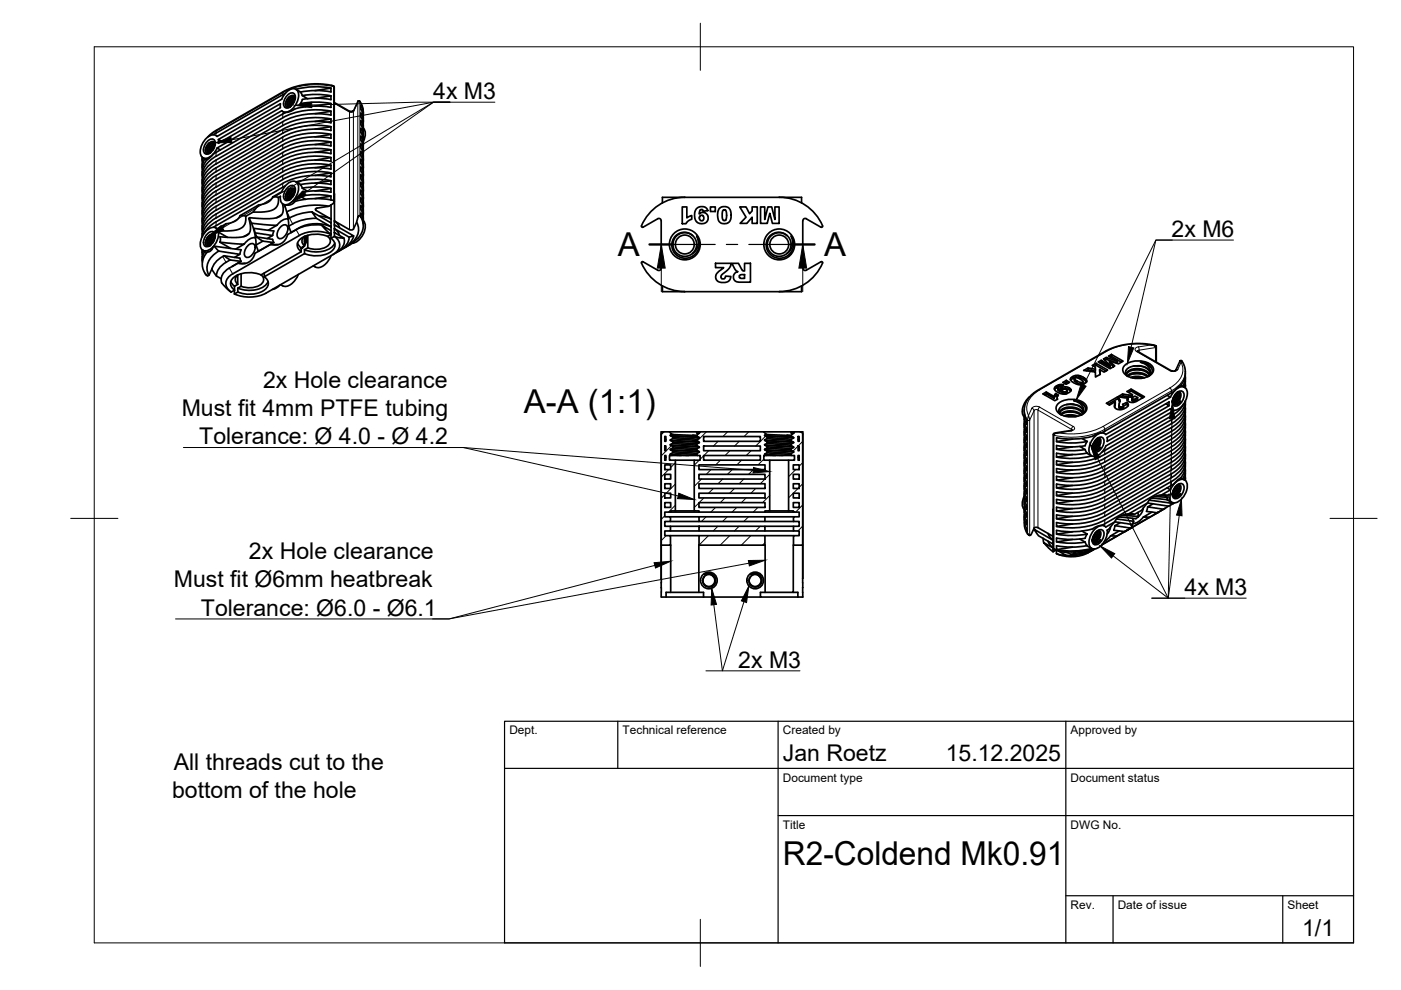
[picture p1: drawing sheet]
<svg xmlns="http://www.w3.org/2000/svg" width="297mm" height="210mm" viewBox="0 0 297 210" stroke-linecap="round" stroke-linejoin="round" font-family="sans-serif">
<!-- layer: Visible -->
<g fill="none" stroke="#000" stroke-width=".36">
<path d="M60.5 19.8l-14.7 8.4M63.7 19.6l.4 .7 1.1 .6M70.2 18.7v.8a17 17 0 0 0-6.5 0M70.2 18.7l-3.4 .5M70.2 18.7a16.9 16.9 0 0 0-7.4 .2l1 .6M42.9 33.4v.5M42.9 34.7v.9M42.9 33.4v.9M43 33.5l.8 .4M43.1 33.5l-.2 1.2M43.4 33.7l-.4 .9-.1 1.4M44 29.9a.92 .92 0 0 1 1.6 0 2.29 2.29 0 0 1-1.9 2.8 1.53 1.53 0 0 1 0-2.4z"/>
<path d="M44 29.1l1.8-1.5 15.4-8.7 2.4-.8 2.1-.3h2.6l2.4 .4 .2 .2v24.3M44.4 30.3l-.7 1-.1 .7M44.4 30.9l-.3 .5M44.8 31l-.4 .6M45.1 31.3l-.3 .5M45.4 31.4l-.3 .4M45.5 30.3l-.3-.1-.5 .2-.7 .9-.1 .9 .3 .3 .3-.1M45.5 30.3l-.6 .1-.6 .6-.3 .8 .2 .6M45.6 30.9l-.6 .5-.3 .9M45.6 30.7l-.7 .7-.3 1-.5-.1M45.6 30.4l-.6 .2-.4 .6-.4 .8 .1 .4M45.6 30.6l-.2-.5-.5-.1-.6 .4-.5 .6-.2 .6v.7l.4 .3 .5-.1"/>
<path d="M45.6 30.5l-.5 .2-.5 .6-.3 .7 .1 .4M45.8 28.7l.3 .2M45.8 39.7a4.8 4.8 0 0 0-2.9 4.4M45.8 38a4.8 4.8 0 0 0-2.9 4.5M45.8 28.2l-.5 .4M45.8 35.6a5 5 0 0 0-2.9 4.9M46.3 29.6v.8M59.4 22l-13.1 7.6 .7 .4M59.4 22.8l-13.1 7.6M59.5 22v.8M59.7 23.5l-13.7 7.9 .7 .4M59.7 21l-13.7 7.9a1.76 1.76 0 0 0-2.6 .8l-.6 .9a2.31 2.31 0 0 0 .2 2.8 2.31 2.31 0 0 0 2.8-1.5l.2-.5"/>
<path d="M59.7 21l.6-1a2.12 2.12 0 0 1 2.5-1.1 2.51 2.51 0 0 1-.1 3.4 2.44 2.44 0 0 1-2.6 1.4l-.4-.2M59.9 36.4l-14.1 8.2a4.8 4.8 0 0 0-2.9 4.5M59.9 38.9l-14.7 8.5-1.3 1.2-.6 .9M59.9 29.1l-14.1 8.1a5 5 0 0 0-2.9 4.9M59.9 31.5l-14.1 8.2M59.9 27.4l-14.1 8.2M60 23.7l.4 .2M60.5 39.4l-15.2 8.8M61 39.8a.92 .92 0 0 1 1.6 0 2.29 2.29 0 0 1-2 2.7 1.53 1.53 0 0 1 0-2.3zM61 20.2a.92 .92 0 0 1 1.6 0 2.29 2.29 0 0 1-2 2.7 1.53 1.53 0 0 1 0-2.3zM61 22.6l.5 .1M61.4 21.1l-.3 .5"/>
<path d="M61.4 20.5l-.7 .8-.1 1M61.7 21.3l-.3 .5M62.1 21.5l-.3 .5M62.3 21.7l-.2 .4M62.5 20.5l-.7 .2-.6 .6-.2 .7 .1 .6M62.5 20.5l-.3-.1-.4 .2-.7 .7-.2 .7 .1 .6M62.5 21.1l-.6 .7-.2 .7M62.6 20.9l-.8 .8-.2 .9h-.5M62.6 20.7l-.6 .3-.5 .6-.2 .6 .1 .5M62.6 20.7l-.6 .2-.5 .5-.3 .6 .1 .7M62.6 20.8l-.2-.4-.6-.2-.6 .4-.4 .6-.2 .5v.7l.3 .4 .5-.1M63.7 39.2l.4 .7 1.1 .7"/>
<path d="M64.1 21.1l-.4 .9 1.1 .6M64.1 20.3a17.1 17.1 0 0 1 6.1 0M64.1 21.1a17.1 17.1 0 0 1 6.1 0M64.1 39.9a17.1 17.1 0 0 1 6.1 0M66.8 37.2l3.4-.5v.8a15.6 15.6 0 0 0-10.2 1.4M66.8 30.7l3.4-.6v.8a15.4 15.4 0 0 0-10.3 1.5l-14.1 8.1a5 5 0 0 0-2.9 4.9M66.8 29l3.4-.5v.8a15.6 15.6 0 0 0-10.3 1.4l-14.1 8.2a5 5 0 0 0-2.9 4.8M66.8 20.8l3.4-.5v.8M70.2 22v.8a13.2 13.2 0 0 0-8.1 .5l-2.2 .9-14.3 8.2-1.6 1.4a4.1 4.1 0 0 0-1.1 3.4M70.2 25.2v.8a15.6 15.6 0 0 0-10.2 1.4M70.2 26.9v.8a15.6 15.6 0 0 0-10.2 1.4M70.2 33.4v.8a15.6 15.6 0 0 0-10.2 1.4l-14.2 8.2"/>
<path d="M70.2 38.3v.8a17 17 0 0 0-6.5 0M70.2 23.6v.8M70.2 31.8v.8M70.2 35v.9M70.2 35l-3.4 .6M70.2 33.4l-3.4 .5M70.2 31.8l-3.4 .5M70.2 26.9l-3.4 .5M70.2 25.2l-3.4 .6M70.2 23.6l-3.4 .5M70.2 38.3l-3.4 .5M70.2 22l-3.4 .5"/>
<path d="M70.2 35a15.6 15.6 0 0 0-10.2 1.4M70.2 33.4a15.6 15.6 0 0 0-10.2 1.4l-14.2 8.1a4.8 4.8 0 0 0-2.9 4.5M70.2 31.8a15.6 15.6 0 0 0-10.2 1.4l-14.2 8.1a4.7 4.7 0 0 0-2.9 4.5M70.2 30.1a15.6 15.6 0 0 0-10.2 1.4M70.2 28.5a15.6 15.6 0 0 0-10.2 1.4l-14.2 8.2M70.2 26.9a15.6 15.6 0 0 0-10.2 1.3l-14.2 8.2a4.8 4.8 0 0 0-2.9 4.5M70.2 25.2a15.6 15.6 0 0 0-10.2 1.4l-14.2 8.2a4.7 4.7 0 0 0-2.9 4.4M70.2 23.6a15.6 15.6 0 0 0-10.2 1.4l-14.2 8.1a4.7 4.7 0 0 0-2.9 4.5M70.2 38.3a16.9 16.9 0 0 0-7.4 .3l1 .6M70.2 36.7a15.4 15.4 0 0 0-10.3 1.4l-14.1 8.1a5.2 5.2 0 0 0-2.9 4M70.2 35.8a15.6 15.6 0 0 0-10.3 1.4l-14.1 8.2a5 5 0 0 0-2.9 4.1M70.2 24.4a15.4 15.4 0 0 0-10.3 1.4l-14.1 8.1a5 5 0 0 0-2.9 4.9"/>
<path d="M70.2 32.6a15.6 15.6 0 0 0-10.2 1.4l-14.2 8.1M70.2 21.9a17 17 0 0 0-6.5 .1M70.9 21.7l3.1 1.8 .5 .1 .5-.1 .9-2 .3-.1 .6 1.2 .2 1.6M76.5 22.3v.8M76.5 24v.8M76.5 25.6v.8M76.5 27.2v.9M76.5 28.9v.8M76.5 30.5v.8M76.5 32.1v.9M76.5 33.8v.8M76.5 35.4v.8"/>
<path d="M76.5 37.1v.8M76.5 38.7v.8M76.5 22.3l.5 1.4v.9M76.5 25.6l.5 1.3v.9M76.5 24l.5 1.3v.9M76.5 38.7l.5 1.3v.9M76.5 37l.5 1.4v.9M76.5 35.4l.5 1.3v.9M76.5 33.8l.5 1.3v.9M76.5 32.1l.5 1.4v.9M76.5 30.5l.5 1.3v.9M76.5 28.9l.5 1.3v.9"/>
<path d="M76.5 27.2l.5 1.3v1M76.5 26.4l.4 1.1 .1 1.6M76.5 24.8l.4 1 .1 1.6M76.5 23.1l.4 1.1 .1 1.6M76.5 39.5l.4 1.1 .1 1.5M76.5 37.9l.4 1.1 .1 1.5M76.5 36.2l.4 1.1 .1 1.6M76.5 34.6l.4 1.1 .1 1.5M76.5 33l.4 1 .1 1.6M76.5 31.3l.4 1.1 .1 1.6M76.5 29.7l.4 1.1 .1 1.5M76.5 28l.4 1.1 .1 1.6"/>
<path d="M77 27.2a2.46 2.46 0 0 1 0 2.8M42.9 46.2v.8M42.9 49.5v.7M42.9 53v.6M42.9 53v1M43 53.1l.8 .5M43.1 53.1l-.2 2.1M43.4 53.3l-.4 .9-.1 1.4M44 49.6a.92 .92 0 0 1 1.6 0 2.29 2.29 0 0 1-1.9 2.7 1.53 1.53 0 0 1 0-2.3zM44.2 52l-.2-.6 .3-.7 .6-.6 .6-.2-.8 .1-.7 .9-.1 .9 .3 .3h.3M44.4 49.9l-.7 1-.1 .8M44.4 50.5l-.3 .5"/>
<path d="M44.8 50.7l-.4 .5M44.9 57.1l1 1.4 1 .6M45.1 50.9l-.3 .5M45.4 51.1l-.3 .4M45.4 52.2l-.8 1-.5 .2a3.4 3.4 0 0 0-.5 4.8l.4 .3 .3-.1 .7-1.5M45.6 50.5l-.7 .7-.2 .7M45.6 50.3l-.7 .8-.3 .9h-.5M45.6 50.1l-.6 .2-.4 .5-.3 .7v.6M45.6 50.2l-.2-.5-.5-.1-.6 .4-.5 .6-.2 .7v.6l.4 .3 .5-.1M45.6 50.1l-.5 .3-.5 .6-.3 .6 .1 .5M45.8 48.3l.3 .2M45.8 43.7a5 5 0 0 0-2.9 5"/>
<path d="M45.8 42.1a5 5 0 0 0-2.9 4.1M46.4 53.2a4.1 4.1 0 0 0-2.4 4.5l.3 .7M46.6 51.3l5.2 .5-1.9 1M47 60l1.9 1.9 .8-.4M47.5 54.2l1.3 .9M47.9 47.4l-1.9 1.1a1.72 1.72 0 0 0-2.5 .7 3.2 3.2 0 0 0-.7 3.7 1.84 1.84 0 0 0 2.6-.8 4 4 0 0 0 .9-2.9M47.9 47.4l-1.2 1.5M48.6 56.8a2.74 2.74 0 0 0-1.6 3.2M48.9 59.7l.8 1M49.3 58.1a2.11 2.11 0 0 0-1.4 1.8 2.11 2.11 0 0 0 1.1 2M50.8 54.8l-3.2-.6a4.4 4.4 0 0 0-2.7 2.9M50.9 54.7l.2 .7"/>
<path d="M50.9 53.9l.2-.9-5.7-.8 .3 .3a2.41 2.41 0 0 0 2.2 1l2.9 .4-1.1 .7M50.9 45.7l1.2 .1M51.1 55.4l-2.1-.3a4.7 4.7 0 0 0-3.1 2.9v.5M51.1 55.4l-1.9 1.1M51.1 58v2.7l-.7 .4v.8M51.8 55.9l-1.4-.1-1.8 1M51.8 55.8h.2M52.6 52.1a.84 .84 0 0 1 1.4 0 2.1 2.1 0 0 1-1.7 2.5 1.4 1.4 0 0 1 0-2.2zM52.8 46.3l.1 .1M52.8 49.5l-1.1 .7M52.9 46.4v.1a1.13 1.13 0 0 0 1.5 .9l4.3 .4-1.8 1M53 46.2l-.1 .2"/>
<path d="M53.3 47.3l.6 1.8 .2 1.3M54.1 49.4l-.3-1 4.3 .6-.3 .9M54.1 49.4l3.7 .5-1.1 .7M54.1 49.4l.4 .8M54.1 50.4a2.71 2.71 0 0 0-2.3 1.3M54.2 50.4l.1 1.5M54.4 50.2l3.4 .6M54.4 50.2l-.3 .2M54.4 50.2l1.3 .9M54.9 43.5l-1.2 1.5M55.3 58.3a1.26 1.26 0 0 1 .6 1.2 1.26 1.26 0 0 1-.9 1l-1 .4-1.2 .1-1.7-.3M55.7 51.1l2.3 .3"/>
<path d="M55.7 51.1l-1.4 .9M56.1 58.7a1.66 1.66 0 0 1 .8 1.6 1.66 1.66 0 0 1-1.2 1.4 6.4 6.4 0 0 1-5.3 .2M56.8 59.7a4.1 4.1 0 0 1-4.2 1.9l-2.2-.5M57.8 50.7l.3 .7M57.8 41.8l-.3 .5-.6 .6-.9 .3-1.2 .2-3.9 2.3-.3 .6-.7 .6-2 .5M57.8 41.7l1.2 .2M58 51.4l-3.2 1.9-.5-1.3M58.7 51.9l-1.3-.1-3.4 1.9a2.72 2.72 0 0 1-3.6 2.1M58.7 51.8l.3 .1M59.4 41.6l-.4 .3v.9l-.2 .8-.7 .8-1.7 .5-2.7 .1-1.6 .9-.1 1.5-.4 .6-.5 .4-1.3 .4-3.1 .2-.4 .2 1.9 1.1M59.5 48.1a.84 .84 0 0 1 1.5 0 2.1 2.1 0 0 1-1.8 2.5 1.4 1.4 0 0 1 0-2.2zM59.7 45.6l-1.1 .6"/>
<path d="M59.7 40.7l-1.9 1.1M59.7 40.6a3.3 3.3 0 0 1 2.6-2.2 1.53 1.53 0 0 1 .9 2.3 3.5 3.5 0 0 1-2.8 2.7 1.32 1.32 0 0 1-.9-1.8M59.9 43.3l.1 .8v1l-.4 .6-.5 .3-1.9 .4-4.2-.2-.3 .1 .4 1.5v.9l-.3 .8-.6 .5-1.7 .3-3.4-.1a.25 .25 0 0 0-.4 0 .25 .25 0 0 0 0 .4l-.1 .7 2.3 1.4M60 43.3l.4 .3M60.3 43.5l.2 .4M60.4 43.6l.4 1.4M60.8 45l.6 1.2M60.9 45.1l.1 1.3M61 49.7a2.75 2.75 0 0 1-3.6 2.1M61 42.2l.5 .1M61.1 46.4a2.71 2.71 0 0 0-2.4 1.4M61.1 46.4l.1 1.6"/>
<path d="M61.4 46.2l-.3 .2M61.4 40.7l-.3 .6M61.4 40.1l-.7 .9-.1 .9M61.7 40.9l-.3 .6M62.1 47.5l-.9 .5 .5 1.3a8.3 8.3 0 0 1 8.5-1.2M62.1 41.1l-.3 .6M62.3 41.3l-.2 .4M62.5 40.2l-.7 .1-.6 .6-.2 .7 .1 .7M62.5 40.1h-.5l-.8 .7-.3 .9 .1 .5M62.5 40.7l-.6 .6-.2 .9M62.6 40.6l-.8 .8-.2 .8h-.5M62.6 40.4l-.5 .1-.5 .6-.3 .7 .1 .5"/>
<path d="M62.6 40.3l-.6 .2-.6 .7-.2 .6 .1 .5M62.6 40.4l-.2-.4-.5-.1-.6 .2-.5 .7-.2 .6v.7l.3 .3 .5-.1M62.8 48.7l-1.8 1M63.1 51.5l.8 1M63.3 58.2a3.5 3.5 0 0 1-3.1 2.5l-.3-.1M63.5 49.9l-14.2 8.2M63.9 53.4l-8.6 4.9a5.7 5.7 0 0 0-6.2 1 1.54 1.54 0 0 0 .6 2.2M63.9 52.5v.9M64.1 40.7l-.4 .9 1.1 .7M64.2 52.4v.1M64.3 52.3v.1M64.4 52.2l-.5 .6v-.3"/>
<path d="M64.5 50.1a1.19 1.19 0 0 0 .1 2M64.6 50.4l.2 .1M64.6 50.5h.2M64.6 50.3l.2 .2M64.6 53v.8l-8.6 4.9v-.8M64.6 52.1l-.7 .4M64.8 50.5l.2 .4-.4 .2M64.8 50a1.86 1.86 0 0 1-.2 2M64.9 51.4l-.3 .4 .1-.1M64.9 50.6l-.3 .1M64.9 51.3l-.3 .3M64.9 50.7l-.3 .1"/>
<path d="M65 50.9l-.4 .3M65 50.8l-.1-.4-.3-.3v2M65.3 52.5l-.7 .5M65.3 49.9v2.6M66.1 44.9l-2.9 .5-1.8 .8M66.1 44.9l4.1 2.4v.8l-3.1-1.8zM66.4 56.4l.5 .2M66.8 40.5l3.4-.5v.8a17.1 17.1 0 0 0-6.1-.1M66.8 42.1l3.4-.5v.8M67 44.6l3.2 1.9M67.1 46.3l-2.4 .2-1.4 .4-1.2 .6M67.7 45.8l1.1 .2 1.4 .4"/>
<path d="M68.2 47.7l2 1.2v.8zM68.2 47.7a9.2 9.2 0 0 0-5.4 1M69.5 50.1a1.26 1.26 0 0 1 .5 1.2 1.26 1.26 0 0 1-.8 1.1l-1.1 .3-1.1 .2-1.7-.4M69.7 43.7a14.2 14.2 0 0 0-8.9 1.2M70.2 42.4l.6 .2-.1 .5-1 .6-2.7 .5-.1 .3 .1 .1M70.2 41.6a17 17 0 0 0-6.5 0M70.2 42.4a12.9 12.9 0 0 0-7.8 .5l-.8 .5-1.2 .2M70.2 49.7l-.7 .4a5.7 5.7 0 0 0-6.2 1 1.54 1.54 0 0 0 .6 2.3M70.2 46.5v.8M70.2 48.1v.8M70.2 43.4v3.1M70.2 49.7v.8"/>
<path d="M70.2 49.7a7.9 7.9 0 0 0-6.7 .2M70.2 50.5a1.66 1.66 0 0 1 .8 1.7 1.66 1.66 0 0 1-1.1 1.4 6.4 6.4 0 0 1-5.3 .2M70.2 54.2a3.5 3.5 0 0 1-3 2.5l-.3-.1M70.5 54l-14.1 8.1M70.9 41.1v5.8l3.2 1.8M70.9 50.1a2.11 2.11 0 0 1 1.1 2.1 2.11 2.11 0 0 1-1.4 1.8M70.9 47.7l4.1 2.3-1 .3-3.1-1.8zM70.9 49.3l2 1.2-1-.1-.9-.3zM70.9 49.3v-.8l.6 .5 .5 .9M70.9 47.7v-.9l.6 .6 .5 .9M70.9 50.1l-.7 .4M70.9 41.1v.1"/>
<path d="M71 51.5a4.1 4.1 0 0 1-4.3 1.9l-2.1-.5M71.3 53.6l-.7 .4M72 53.2l-.6 .3M72.7 52.7l-.7 .5M72.9 50.4a2.61 2.61 0 0 1-1.6 3.2M74 50.3a3.5 3.5 0 0 1-2 2.9M74.1 48.7l.5 .1 .3-.2 .7-1.5 .3-1.1 .3-.3a3.3 3.3 0 0 1-.3 4.8l-1.2 1.1M74.7 51.6l-1.8 1.1M75 50a4.3 4.3 0 0 1-2.3 2.7M75.6 47.1a3.5 3.5 0 0 1-1.4 4.7l-.8 .5M76.5 40.3v.8M76.5 42v.8"/>
<path d="M76.5 43.6v.8M76.5 45.2v.9M76.5 42l.5 1.3v.9M76.5 45.2l.5 1.3v.9M76.5 43.6l.5 1.3v.9M76.5 40.3l.5 1.3v.9M76.5 44.4l.4 1.1 .1 1.5M76.5 42.8l.4 1 .1 1.6M76.5 41.1l.4 1.1 .1 .8M77 46.8a3.2 3.2 0 0 1-1.1 4.2l-1.2 .6M77 43v.8M144.7 43.9h.9v2.3l1.1-.5v.8l-.8 .4-.4 .5h-.8z"/>
<path d="M145.2 41.8h-4.8v1.2M145.2 41.8h20M145.2 41.8a9.8 9.8 0 0 0-9.2 6.2l.3 .2 3.3-1.9 .3 .1 .3 .2v10.4l-.3 .3h-.3l-3.3-1.8-.3 .1a9.9 9.9 0 0 0 9.2 6.2M146.8 49.9l-.7-.4-.7-.2-1.4 .3-.6 .4-.5 .7-.2 1.4 .5 1.3 1.1 .8 1.4 .1 1.1-.5M146.8 49.9a2.51 2.51 0 0 1 0 3.8M146.8 49.9l-.8-.5-1.1-.2-1 .3-.7 .6-.5 .7-.3 1.2 .3 1.1 .5 .8 .8 .6 .7 .2h1l.8-.2 .7-.4 .6-.7 .4-1 .1-.8M147.7 50.1l.3 .9v1.1l-.4 .9-.8 .8M147.7 50l.6 1.5M147.7 44.2l.5-.3 .9-.1 .5 .2 .3 .3 .2 .4-1 .1-.2-.4h-.3l-.3 .7v.3l.5-.3 .3-.1 .4 .1 .5 .4 .1 1-.5 .7-1.2 .2-.8-.5-.3-.7v-.7l.1-.8zM148.4 45.8l.4-.2 .4 .3v.5l-.3 .4h-.3l-.2-.2-.1-.4zM150.6 43.9h1.1v.9h-1.1zM151.7 55.8h3.3l-.4 1.1-1.4 1.2-.4 .5 .1 .3 .3 .2 .4-.1 .2-.5 1.2 .1-.5 1-.8 .3h-.8l-.6-.2-.4-.3-.2-.7 .2-.7 1.5-1.3h-1.7z"/>
<path d="M152.5 44.3l.5-.4 .8-.1 .6 .2 .3 .4 .3 .8v.9l-.5 1-.4 .3h-.7l-.6-.1-.4-.4-.2-.7-.1-.8zM153.3 44.6l.5-.1 .2 .6v1.3l-.3 .4-.4-.2-.2-.4v-1zM155.2 55.8h1.4l.7 1.4 .4 .3h.2v-1.7h1.2v4h-2.4l-.9-.2-.3-.5v-.6l.4-.6 .6-.3-.6-.4zM156.8 58.4l.3-.2h.8v.8l-1.1-.1zM156.8 43.9h1.4l.7 1.4 .6-.6v-.8h1v3.5h-1v-1.3l-1.2 1.3h-1.4l1.3-1.3zM161.2 43.9h.9v2.6l.7-2.6h.8l.7 2.6v-2.6h.9v3.5h-1.4l-.6-2.2-.5 2.2h-1.5zM165.2 41.8h4.7v1.2M165.2 41.8a9.8 9.8 0 0 1 9.2 6.2l-.3 .2-3.2-1.8M166.8 49.9l-.7-.4-.8-.3-.9 .1-1.1 .6-.6 .9-.2 .9 .1 1 .4 1 .6 .5 .9 .4 1 .2 1-.3 .6-.4 .6-.6 .5-1 .1-.9M166.8 49.9l-1.2-.5-1.3 .1-1.1 .8-.5 1.3 .2 1.3 .4 .6 .7 .6 .7 .2h.8l.7-.1 .6-.4M166.8 49.9a2.51 2.51 0 0 1 0 3.8M167.7 50.1l.4 1.1-.1 .8-.4 1-.8 .8"/>
<path d="M167.7 50l.6 1.5M170.9 57.3l3.2-1.8 .3 .1a9.9 9.9 0 0 1-9.2 6.2M171 46.4h-.5l-.3 .4v10.1l.3 .4h.5M49.6 61.6h.1M49.7 61.5v.8M49.7 60.7v.8M50.4 61.9l-.7 .4M50.4 60.3a1.2 1.2 0 0 1 0-2v2l-.7 .4M56.4 62.1a7.9 7.9 0 0 1-6.7 .2M59.3 60.5l-.9 .7-.6 .1M59.5 60.4l.4 .2M140.4 60.6v1.2h29.5v-1.2"/>
<path d="M227.4 79.9l-.4 .3-.1 .3 .4 .4 .8 .5 1.1 .2 1.1-.5 .1-.5-.7-.6v.4l.7 .6M228 79.6l-.6 .3v.4l.6-.3M228.6 79.6l.5 .1v.5l-.5-.2zM228.6 79.6h-.6v.4h.6M229.1 79.7l.6 .3M230.7 78l-.9 .5 2.4 .4 .1 1 1-.5-.1-1v1M230.7 78.4l-.4 .2M232.4 77v.4l-.4 .3M232.4 77l-.8 .5 .6 .3v.9l-1.5-.3v-.4l1.5 .3M232.4 77l2.4 1.5-.7 .4-.9-.5M232.4 77.4l2.1 1.3M233.5 76.4l-.6 .3 2.5 1.5 .9-.6-1.1-1.1v.4l.9 .9"/>
<path d="M233.5 76.8l-.3 .2M234.5 75.8l-.5 .3 1.4 1.4v.4l-1.9-1.1v-.4l1.9 1.1M234.5 76.2l-.2 .2M235.6 75.2v.4l-.2 .1M235.6 75.2l-.6 .3 1.9 1.1v.4l-2.4-.8v-.4l2.4 .8M235.6 75.2l2.5 1.4-1 .5-1.9-.6M235.6 75.6l2.2 1.2M238.5 77.4a4.6 4.6 0 0 1 5.9 .4 1.6 1.6 0 0 1-1.4 2.2 4.5 4.5 0 0 1-4.8-1 1.22 1.22 0 0 1 .3-1.6zM238.8 79.5l.3-.5 .5-.4 1.7-.2 1.3 .2 .7 .5 .4 .4M239 79.7l.9-.6 1.3-.1 1.4 .2 .9 .6M239.1 79.8l1-.5 1.3-.1 1 .2 .9 .5M240.3 77.6h1.5"/>
<path d="M240.4 78.4h1.4M240.4 79.3h1.4M241.1 77.6l-1.3 .1-.9 .6-.3 .8 .6 .7M241.1 77.6l1 .1 .9 .4 .6 .4 .2 .6M241.1 77.6a2.62 2.62 0 0 1 2.7 1.2v.3M241.1 74.4l7.4 4.3 .8-.2 .9-1.9 .3-.2 .6 1.2 .2 1.6M241.8 76.8l1.5 .4 .8 .7 .2 .5-.1 .5-.7 .9M243.7 79.4l-.5-.6-.7-.4-1.8-.2-1.3 .4-.4 .3-.2 .5M243.8 79.1l-.3 .7M244.2 78l-.9-.7-1.5-.5 .9 .3 .9 .7 .3 .7-.1 .6M245.2 76.8v-3.3l-.5-.3-2.1-.3h-2.6l-2.1 .3-1.8 .5-1.7 .8-14.5 8.3-1.7 1.4-.6 .9-.3 1a4.6 4.6 0 0 0 .4 3.1v.8l-.4-.9-.1-1.3M251.3 79.6v.9l-.5 1.4"/>
<path d="M251.3 79.2a3.1 3.1 0 0 1-1.2 2.7l-1.7 1.4-14.2 8.1-.6 .4-1.1 .2-.9 .5M140.7 91.6l-.4 .2-.1 .3v30.5M140.9 98.6h1.3v1h-1.3zM140.9 92.6h.3v1h-.3zM140.9 96.6h.3v1h-.3zM140.9 94.6h.3v1h-.3zM141 96.6l.2 .3M141.2 93.2l-.2 .3M141.9 91.6h6.6M142.1 93.3l6.1 .4M142.1 92.3l6.1 .4M142.1 94.3l6.1 .4"/>
<path d="M142.1 95.3l6.1 .5M142.1 96.3l5.8 .3M142.2 93.4l6.1 .4M142.2 92.4l6.1 .5M142.2 94.4l6.1 .5M142.2 95.4l6.1 .5M142.2 96.4l3.8 .2M142.5 92.1l4.3 .2M142.5 96.6h1.9M142.7 93l5 .4M142.7 92.7l5 .5M142.7 94l5 .5"/>
<path d="M142.7 93.7l5 .5M142.7 94.9l5 .6M142.7 94.7l5 .5M142.7 95.7l5 .5M142.7 96l5 .4M143.2 97.6h4M147.7 92.3l.8-.7h13.4l.6 .5-.4 .3 .6 .3v.3l-.6 .4 .6 .3v.3l-.6 .4 .6 .3v.2l-.6 .4 .6 .4v.3l-.6 .3 .4 .3h-.6v1h1.3v10.7h-1v.3h-14v-.3h-1v-10.7h1.2v-1l-.7-.2v-.2l.6-.3-.6-.4v-.3l.6-.3-.6-.4v-.3l.6-.4-.6-.4v-.2l.6-.3zM147.7 92.3h-.9l.9 .1M147.7 91.8h.6M148.2 98.6h14v1h-14zM148.3 91.8h.1M148.3 91.9l-.6-.1 .3 .2"/>
<path d="M149.2 92.6h12v1h-12zM149.2 96.6h12v1h-12zM149.2 94.6h12v1h-12zM161.9 91.6h6.6M162.1 92.3l6.1 .4M162.1 93.3l6.1 .4M162.1 94.3l6.1 .4M162.1 96.3l3.9 .3M162.1 95.3l6.1 .5M162.2 92.4l6.1 .5M162.2 93.4l6.1 .4M162.2 94.4l6.1 .5"/>
<path d="M162.2 96.4l2.2 .2M162.2 95.4l6.1 .5M162.5 92.1l4.3 .2M162.5 96.6h5.4M162.7 92.7l5 .5M162.7 93.7l5 .5M162.7 94.7l5 .5M162.7 95.7l5 .5M162.7 93l5 .4M162.7 94l5 .5M162.7 94.9l5 .6M162.7 96l5 .4"/>
<path d="M163.2 97.6h4M167.7 91.8h.6M167.7 92.3h-.9l.9 .1M168.2 98.6h1.2v1h-1.2zM168.3 91.8h.1M168.3 91.9l-.6-.1 .3 .2M169.2 93.2l.3 .3M169.2 94.6h.2v1h-.2zM169.2 96.6h.2v1h-.2zM169.2 92.6h.2v1h-.2zM169.4 96.6l-.2 .3M169.7 91.6l.4 .2 .1 .3v23.5h-2"/>
<path d="M217.1 89.8l.1 1.2 .5 1.4v.9M217.1 93.1l.2 1.5 .4 1.1M217.1 94.7l.1 1.2 .5 1.4v.9l-.5-1.4v-.9M217.1 96.3l.2 1.6 .4 1.1M217.1 98l.1 1.2 .5 1.4v.8l-.5-1.3v-.9M217.1 99.6l.1 1.2 .5 1.4v.9M217.1 88.2l.1 1.2 .5 1.4v.8M217.1 91.5v.8M217.2 92.2l.2 1.2 .3 .7v.8l-.5-1.3v-.9M217.2 94.3l.1 1.3 .4 .9v-.8M217.2 97.6l.1 1.3 .4 .9v-.8M217.2 89.4l.1 1.3 .4 .9"/>
<path d="M217.2 91l.1 1.4 .4 .9M218.3 84.1a3.7 3.7 0 0 0-1.3 4l.2 .3M221.8 83.1l-.7 .4 2.5 1.5 .6-.4-.1-.4 .3-.5-.6-.3v.4l.4 .2M221.8 83.5l-.3 .2M223.5 84.1l-1.7-1v.4l1.7 1M223.6 83.7l-.1 .8 .1-.3M223.8 83.4l-.2 .3v.5l.2-.4M224 81.8l-.4 .4v.4l.4 .4 .9 .5h1.2l.8-.4 .1-.6v.4M224 82.2l-.4 .4M224 99.4v.8l3.4-.6M224 98.5a15.5 15.5 0 0 0 10.2-1.4l14.2-8.1a5.2 5.2 0 0 0 2.9-4 4.8 4.8 0 0 1-2.9 4.8l-14.2 8.2a15.7 15.7 0 0 1-10.2 1.4M224 95.3a17.1 17.1 0 0 0 6.1 0"/>
<path d="M224.1 84.3v.4M224.3 82.2v.5M224.4 85.5a4.6 4.6 0 0 1 5.9 .4 1.6 1.6 0 0 1-1.4 2.2 4.5 4.5 0 0 1-4.8-1 1.22 1.22 0 0 1 .3-1.6zM224.5 81.6l.5-.1v.5h-.5zM224.5 81.6l-.5 .2v.4l.5-.2M224.6 87.6l.2-.5 .4-.4 1.3-.4 1.8 .2 .8 .5 .5 .6M224.7 87.6l.3-.5 .5-.3 1.7-.3 1.4 .4 .9 .8M224.7 82.7l-.4-.4v.4l.4 .4M224.8 82.4l-.1 .7 .1-.3M224.9 87.8l.9-.5 1.3-.2 1.1 .2 1.1 .7M225 87.9l1-.5 1.3-.1 1 .3 .9 .4M225 81.5l.5 .1-.6 .5h-.5l-.1 .2"/>
<path d="M225 82h.1M225.1 82.2l-.3 .2v.4l.3-.2M225.1 82.8l.3 .2M225.4 81.1l.7-.4 .7 .4-.8 .4zM225.6 88.2l1.7-.3 1.2 .4M225.8 83.1l-.4-.1v.4l.4 .1M225.8 82l-.7 .2v.4l.7-.2M225.9 88.3l1.4-.1 .8 .1M226.1 80.7v.4l-.4 .2M226.1 81.1l.3 .2M226.1 83l-.3 .1v.4l.3-.1M226.2 86.6h1.5"/>
<path d="M226.2 87.4h1.5M226.2 88.2h1.5M226.3 82.8l-.2 .6 .2-.1-.1-.5-.3-.3h-.6l-.1 .1-.1 .6 .3 .2M226.7 82.2l-.9-.2v.4l.9 .2M227 85.7l-1.4 .2-.9 .6-.2 .7 .5 .8M227 85.7l1.1 .2 .8 .3 .6 .6 .2 .5M227 85.7a2.62 2.62 0 0 1 2.7 1.2v.4M227 82.5l-.3-.3v.4l.3 .3M227.3 91.2l-3.6 .6-.4 .3v24.3M227.4 96.4l-3.4 .5M227.4 80.3l-.4 .3M227.7 85.8h-1.6"/>
<path d="M227.7 84.9l1.6 .5 .7 .8 .1 .4v.6l-.8 .7M227.8 80.3l.4-.2 1 .4 .4 .4-.1 .6 .1-.6M227.9 80.5l-.1-.2 .1 .6M228.9 94.7l1.2 .6 .4 .7a16.8 16.8 0 0 1-6.5 .1v.8M229.1 81.1l-1.2-.6v.4l1.2 .6M229.1 80.2l.6 .2M229.4 93l1.1 .6M229.5 81.1h-.4v.4h.4M229.7 87.3l-.4 .6M230 86.2l-.9-.8-1.4-.4 .9 .3 .7 .6 .4 .6v.8M230.4 96.1l1 .6a16.8 16.8 0 0 1-7.4 .2M230.5 93.6l-.4 .8a13.6 13.6 0 0 1-6.1 .1v.8l3.4-.5"/>
<path d="M230.5 93.6a17 17 0 0 1-6.5 0M231.6 94.9l.1 .4 .3 .2 .8-.1M231.6 94.7l.8-.7 .3-1.1 .5 .1 .2 .7-.3 .8-.7 .6-.6 .1M231.6 95l.7-.2 .5-.7 .2-.7v-.5l.2 .5-.3 .8-.5 .6-.7 .2M231.7 92.5a16.8 16.8 0 0 1-7.7 .3v.8l3.4-.5M231.8 95.2l.7 .1 .8-.4-.5 .4-.6 .3M232.2 93.4l-.3 .6M232.3 93.3l-.6 .9M232.4 93.1l-.2 .7-.5 .6M232.4 93.1a.92 .92 0 0 1 1.6 0 2.29 2.29 0 0 1-1.9 2.8 1.53 1.53 0 0 1 0-2.4zM232.6 93.7l-.4 .5M232.7 92.9l-.1 .9-.8 .9a.23 .23 0 0 0-.2 .2 .23 .23 0 0 0 .2 .3"/>
<path d="M232.9 93.8l-.3 .6M233.1 94.4l-.6 .7h-.7M233.3 94.9l-.5 .5M233.3 94l-.3 .6M233.8 91.7l.4 .2M234.2 96.3a15.6 15.6 0 0 1-10.2 1.4v.8l3.4-.5M236.3 85.7v.5l.1 .3 .8 .4 1.2-.3 .7-.5 .1-.4v.3M236.3 86.1v.2M236.4 85.4l-.1 .7 .1-.3M236.9 84.2l-2.3 1.3 .6 .4 1.3-.7-.1 .6 .1-.6M236.9 84.6l-2 1.1M237.3 85.9v.5"/>
<path d="M237.4 84.7l-.5-.5v.4l.5 .5M237.4 85.2v-.5l-.1 1.3M237.4 86.2l-.1-.2v.5l.1 .1M237.7 86.3l-.3-.1v.4l.3 .1M238 83.5l-1 .6 1.5 .3 .7-.1v.4l-.2 .2M238 83.9l-.4 .3M238.1 86.2l-.4 .1v.4l.4-.1M238.9 85.3l-.9 .4 .2 .3v.5l-.1 .1 .1-.6M238.9 85.7l-.7 .4M239.2 84.3l-.2 .6M239.2 85.7l-.3-.4v.4l.3 .4M239.7 80l1.7-.2 1.3 .3"/>
<path d="M239.7 83.8l-1.7-.3v.4l1.7 .3M239.8 82.5l-.8 .5 1.1 .7-.1 .4 .1-.4M239.8 82.9l-.5 .3M240 84.4v.5M240 83.7l-.3 .1v.4l.3-.1M240.1 80.1l1.3-.1 .9 .2M240.1 84.6l-.1-.1 .1 .5M240.4 80.1h1.4M240.4 84.7l.8-.4v.4l-.6 .3-.2 .1zM240.4 84.7l-.3-.1v.4l.3 .1M241.2 84.3l-.6-.3-.6 .5M242.3 84.3l-2.5-1.4v-.4l2.9 1.6-2.4 1.2-1.1-.2-.2-.3v-.3"/>
<path d="M247.5 83.8l.7 .4-13.8 7.9a1.74 1.74 0 0 0-2.5 .8l-.6 .9a2.31 2.31 0 0 0 .1 2.8 2.31 2.31 0 0 0 2.8-1.5l.3-.5 13.7-7.9a1.79 1.79 0 0 0 2.5-.8l.7-.9a2.31 2.31 0 0 0-.2-2.9 2.31 2.31 0 0 0-2.8 1.6l-.2 .5M247.9 85.2v.8M247.9 85.2l-13.2 7.6v.8l13.2-7.6-.7-.4M248.1 86.7l.3 .2M248.4 93.1l-14.2 8.1a15.6 15.6 0 0 1-10.2 1.4v.9l3.4-.6M248.4 97.2l-14.2 8.1a15.6 15.6 0 0 1-10.2 1.4M248.4 95.5l-14.2 8.2a15.6 15.6 0 0 1-10.2 1.4M248.6 85.1l.2 .3M248.9 87l-15.2 8.8M249.2 83.7l-.3 .5M249.3 83.5l-.6 .9M249.4 83.4l-.2 .6-.6 .6"/>
<path d="M249.4 83.4a.92 .92 0 0 1 1.6 0 2.29 2.29 0 0 1-1.9 2.7 1.53 1.53 0 0 1 0-2.3zM249.6 83.9l-.4 .5M249.7 83.1v.5l-.3 .8-.4 .4-.4 .2M249.9 83.1l.2 .3-.2 1-.6 .6-.6 .3 .7-.4 .4-.5 .2-.8zM249.9 84.1l-.3 .5M250.1 84.6l.3-.6v-.5l-.3-.3-.3-.1-.2 .1v.4l-.4 .8-.6 .6M250.1 84.6l-.7 .7-.6 .1M250.1 84.6l-.7 .7h-.6M250.3 85.1l-.8 .5-.7-.2M250.3 85.1l-.6 .5-.5 .2M250.3 84.2l-.4 .7M250.3 85.1l-.6 .5-.5 .2-.5-.2-.2-.5"/>
<path d="M250.4 81.7l.8 .4M250.9 85.7l-.6 .9-1.3 1.2-14.8 8.5M251.3 97.6a4.7 4.7 0 0 1-2.9 4.5l-14.2 8.1a15.6 15.6 0 0 1-10.2 1.4M251.3 96a4.7 4.7 0 0 1-2.9 4.4l-14.2 8.2a15.6 15.6 0 0 1-10.2 1.4M251.3 94.3a4.7 4.7 0 0 1-2.9 4.5l-14.2 8.2a15.6 15.6 0 0 1-10.2 1.3M251.3 86.1a4.8 4.8 0 0 1-2.9 4.5l-14.2 8.2a15.6 15.6 0 0 1-10.2 1.4M251.3 87.8a4.8 4.8 0 0 1-2.9 4.5l-14.2 8.1M251.3 89.4a4.8 4.8 0 0 1-2.9 4.5l-14.2 8.2M251.3 91.1a4.8 4.8 0 0 1-2.9 4.4M251.3 92.7a4.8 4.8 0 0 1-2.9 4.5M251.3 81.2v1M251.3 99.2v1l-.5 1.3"/>
<path d="M251.3 89.8a4.8 4.8 0 0 1-2.9 4.9l-14.2 8.2a15.6 15.6 0 0 1-10.2 1.4v.8l3.4-.5M251.3 93.1a4.8 4.8 0 0 1-2.9 4.9l-14.2 8.1a15.6 15.6 0 0 1-10.2 1.4v.9l3.4-.6M251.3 94.8a4.8 4.8 0 0 1-2.9 4.8l-14.2 8.2a15.6 15.6 0 0 1-10.2 1.4v.8l3.4-.5M251.3 91.5a4.8 4.8 0 0 1-2.9 4.9l-14.2 8.1M251.3 88.2a4.8 4.8 0 0 1-2.9 4.9M251.3 86.6a4.8 4.8 0 0 1-2.9 4.9l-14.2 8.1a15.5 15.5 0 0 1-10.2 1.4M251.3 98a3.8 3.8 0 0 1-1.2 3.5l-1.7 1.4M251.3 97.2a5 5 0 0 1-2.9 4.1M251.3 80v1.1l-.2 1M251.3 81.7v.5M251.3 96.4v.8M251.3 99.6v.9"/>
<path d="M140.2 115.6h2v-2h-1.3v-1h1.3v-1h-1.3v-1h1.3v-1h-1.3v-1h1.3v-.3h1v-10.7h-1.3v-1h.6l-.4-.3 .6-.3v-.3l-.6-.4 .6-.4v-.2l-.6-.3 .6-.4v-.3l-.6-.3 .6-.4v-.3l-.6-.3 .4-.3-.6-.5h-1.7v31M140.9 106.6h1.3v1h-1.3zM140.9 104.6h1.3v1h-1.3zM140.9 102.6h1.3v1h-1.3zM140.9 100.6h1.3v1h-1.3zM142.2 109.6h6M142.2 110.6h6M142.2 111.6h6M142.2 112.6h6M142.2 108.6h6M142.2 113.6h6M142.2 115.6v10"/>
<path d="M143.2 108.3h4M148.2 106.6h14v1h-14zM148.2 104.6h14v1h-14zM148.2 102.6h14v1h-14zM148.2 100.6h14v1h-14zM148.2 111.6h14v1h-14zM148.2 109.6h14v1h-14zM148.2 115.6v-2h14v2h-14v10M162.2 110.6h6M162.2 112.6h6M162.2 115.6v10h6v-10M162.2 113.6h6"/>
<path d="M162.2 108.6h6M162.2 109.6h6M162.2 111.6h6M163.2 108.3h4M168.2 100.6h1.2v1h-1.2zM168.2 102.6h1.2v1h-1.2zM168.2 104.6h1.2v1h-1.2zM168.2 106.6h1.2v1h-1.2zM168.2 115.6v-2h1.2v-1h-1.2v-1h1.2v-1h-1.2v-1h1.2v-1h-1.2v-.3h-1v-10.7h1.2v-1l-.7-.2v-.2l.6-.3-.6-.4v-.3l.6-.3-.6-.4v-.3l.6-.4-.6-.4v-.2l.6-.3-.6-.6 .8-.7h1.7v31M170.2 115.6v9M217.1 101.3l.1 1.1 .5 1.5v.8l-.5-1.3v-.9M217.1 104.5l.1 1.2 .5 1.4v.9l-.5-1.4v-.9"/>
<path d="M217.1 107.8l.2 1.5 .4 1.1M217.1 109.4l.1 1.2 .5 1.5v.8M217.1 102.9v.8M217.1 106.2v.8M217.2 105.2a2.46 2.46 0 0 0 0 2.8M217.2 103.7l.2 1.1 .3 .7v.9M217.2 107l.2 1.1 .3 .7M217.2 100.8l.1 1.4 .4 .9M217.2 104.1l.1 1.4 .4 .8M217.2 107.4l.1 1.3 .4 .9v-.8M217.2 109l.1 1.4 .4 .8v-.8M217.2 110.7l.1 1.3 .4 .9"/>
<path d="M217.7 112.9l.2 .3M217.9 113.2l.4 .3 .3-.1 .6-1.4 .6-.2 3.5 1.9M219.2 112.2l4.1 2.3v.9l-3.1-1.8zM219.3 112l-.1 .2M221.2 114.1l.1 .9M222.2 113.1l.3 .6 .8 .8M222.2 114.7l.3 .6 .8 .9M223.3 113.7v.8M223.3 115.4v1.6l.6-.4M223.3 116.2l-2-1.2 2 2M223.3 108v5.7M224 116.7v.7"/>
<path d="M224 101v.8l3.4-.5M224 114.9a17.1 17.1 0 0 0 6.1 0M224.4 116.8l1.6 .9h-1.1l-.9-.3M224.9 116.9l1.6 .3M226.2 117l.9 .6 .9-.3-.4-.2M228.9 114.3l1.2 .6 .4 .8M229.4 112.6l1.1 .6M230.4 115.7l1 .6a19.1 19.1 0 0 1-8.1 .1l.3 .2a13.3 13.3 0 0 0 8.1-.2M230.5 113.2l-.4 .8a13.6 13.6 0 0 1-6.1 .1v.8l3.4-.5M230.5 115.7a17 17 0 0 1-6.5 0v.8l3.4-.5M230.5 113.2a17 17 0 0 1-6.5 .1M230.7 117.2l1.3-.8a9.1 9.1 0 0 1-6 1.3"/>
<path d="M230.7 117.2a7.9 7.9 0 0 1-6.7 .2M231.6 114.5l.1 .4 .3 .3 .8-.2M231.6 114.4l.5-.4 .4-.5 .2-.9h.5l.2 .3-.2 1.1-.7 .7-.7 .1M231.6 114.6l.7-.2 .5-.6 .2-.8-.1-.5 .3 .6-.3 .7-.5 .6-.7 .3M231.7 112.1a16.8 16.8 0 0 1-7.7 .4v.8l3.4-.6M231.8 114.8l.7 .2 .8-.5-.6 .5-.5 .2M231.9 116.4l-1.8 .6-2 .3M232 116.4l-1.2 .6-1.4 .3-2.3 .3M232.2 113.1l-.3 .5M232.3 112.9l-.6 .9M232.4 112.8l-.2 .6-.5 .6M232.4 112.8a.92 .92 0 0 1 1.6 0 2.29 2.29 0 0 1-1.9 2.7 1.53 1.53 0 0 1 0-2.3z"/>
<path d="M232.6 113.3l-.4 .5M232.7 112.5l-.1 1-.8 .9a.22 .22 0 0 0-.2 .1 .22 .22 0 0 0 .2 .3M232.9 113.5l-.3 .5M233.1 114l-.6 .7-.7 .1M233.3 114.5l-.5 .5M233.3 113.6l-.3 .7M233.8 115.3v.1M233.8 111.3l.4 .2M233.8 115.4l-.2 .1M233.8 115.4h-.1M234.2 104.5a15.8 15.8 0 0 1-10.2 1.4v.8l3.4-.5M234.2 102.1a15.6 15.6 0 0 1-10.2 1.4"/>
<path d="M234.2 100.4a15.6 15.6 0 0 1-10.2 1.4M235.4 111.7l-.2 .8-.5 .7M235.5 113.6l-1.4 1.2M236.4 111.5l-.3 .9 2.4 .3 1.5-.9M236.7 110l3.7 .5M237.2 109.6l2.9 .3a.94 .94 0 0 0 1.2-.3M237.5 110.8l-1.1 .7M239.3 108.9l1.2 .2M239.7 111.1l.3 .7-.2 .2-3.4-.5M239.8 111.2h-.1M239.8 112l-1.3 .7M240.1 109.9l.3 .6-.1 .2a.46 .46 0 0 1-.3 .5 .46 .46 0 0 1-.5-.1l-3.1-.5"/>
<path d="M241.2 108.7l.2 .7-.2 .1-3.4-.2M241.4 109.4l-.1 .2-.1-.1M242.1 108.2l-1.6 .9h-2M242.4 107.7l-.2 .8-.8 1M242.4 109.6l-1.1 1.1-1.1 .3M243.3 106.6l-1.2 1.6M243.3 107.5l-.2 .9M243.6 106.1l5.2 .7-.4 .2a2.23 2.23 0 0 1-2.1 .1l-3-.5M243.8 109.7l-3.7 2.1v-.6M244.2 108.6l-1.8 1 1.4 .1 1.8-1.1M244.5 106.8l-1.2 .7 3.4 .5 .3-.2M244.8 105.3l2.7 .2"/>
<path d="M245.7 108.5l-12.1 7 3.2-1.8-1.3-.1 1.8-1M246.3 105l-1.2 .2-.9 .4-.6 .4-.3 .7-4 2.2-1.9 .6-.7 .5-.4 .7-1.9 1a1.72 1.72 0 0 0-2.5 .7 3.2 3.2 0 0 0-.6 3.7 1.84 1.84 0 0 0 2.5-.8 4 4 0 0 0 .9-2.9l.5-.2 1.2-1.6M246.3 108.2l-.9 .5-2.3-.3M246.3 104.9l1.2 .2M246.3 108.2h.1M246.7 108l-1.3 .7M246.9 105.1l.6 .4-.1 .3 .2 .2-3.4-.4M247 107.8l-.7 .4M247.4 106l1 .5M247.5 105.1h-2M247.5 103.4l.7 .5M247.7 107.3l-.7 .5"/>
<path d="M247.9 104.8l-.4 .3M248.2 103.9l-1.9 1.1M248.2 103.8a3.3 3.3 0 0 1 2.5-2.2 1.53 1.53 0 0 1 .9 2.3 3.5 3.5 0 0 1-2.8 2.7 1.32 1.32 0 0 1-.9-1.8M248.4 101.3l-14.2 8.1a15.6 15.6 0 0 1-10.2 1.4v.8l3.4-.5M248.4 102.9l-14.4 8.3-1.5 .4-.9 .5M248.6 104.9l.7-.3 .5-.6 .2-.8-.1-.4 .2 .6-.2 .6-.6 .7-.7 .2M248.9 106.6l-.1 .1M249.2 103.3l-.3 .6M249.3 103.1l-.6 .9M249.4 103l-.2 .6-.6 .6M249.4 103a.92 .92 0 0 1 1.6 0 2.29 2.29 0 0 1-1.9 2.7 1.53 1.53 0 0 1 0-2.3zM249.6 103.5l-.4 .6"/>
<path d="M249.7 102.8l-.1 .8-.8 1a.21 .21 0 0 0-.2 .2 .21 .21 0 0 0 .2 .2M249.9 103.7l-.3 .6M250.1 104.2l.3-1-.2-.4-.4-.1-.2 .1v.4l-.3 .8-.7 .6M250.1 104.2l-.8 .8h-.5M250.1 104.2l-.7 .8h-.6M250.3 104.7l-.9 .5-.6-.2M250.3 104.7l-.5 .5-.6 .2M250.3 103.9l-.4 .6M250.3 104.7l-.6 .6-.4 .1-.5-.1-.3-.6M250.4 101.3l.8 .5M251.3 100.9v.9M251.3 100.5l-.2 1.2"/>
<path d="M251.3 101.3v.5M140.2 122.6v4h1M141.2 125.6h8v1h-8zM149.2 126.6h12M150.1 121.6l.9 .2 .6 .6 .1 1-.4 .7-.9 .4-.9-.3-.5-.9v-.5l.3-.5M150.1 121.5l-.7 .3 .6-.2 .6 .1 .4 .3 .5 .6v.8l-.4 .7-1 .2-.8-.4-.3-.9 .3-.7M151.2 122.2a1.26 1.26 0 0 0-1.9 0M159.2 121.8l1.1-.1 .8 .6M159.2 121.8l1.1-.2 .9 .5 .4 .9-.4 .9-.4 .4-.6 .2-.9-.3-.5-.9 .1-.6 .2-.4M162.2 125.6h-1v1h8M168.2 125.6h1v1M169.2 126.6h1"/>
<path d="M170.2 124.6v2M170.2 122.6h.1M170.2 124.6h.1M170.2 126.6h.1"/>
<circle cx="145.2" cy="51.8" r="2"/>
<circle cx="145.2" cy="51.8" r="3.3"/>
<circle cx="165.2" cy="51.8" r="2"/>
<circle cx="165.2" cy="51.8" r="3.3"/>
<circle cx="150.3" cy="123.1" r="1.77"/>
<circle cx="160.1" cy="123.1" r="1.27"/>
<circle cx="160.1" cy="123.1" r="1.77"/>
</g>
<!-- layer: Visible Narrow -->
<g fill="none" stroke="#000" stroke-width=".21">
<path d="M59.9 19.7l-14.1 8.1M59.9 19.7v.4M60.1 19.4l-.1 .3M70.3 18.1l.4 .3M70.7 18.4v24.1M70.7 18.4l.2 .1M70.7 18.4a15.8 15.8 0 0 0-10.7 1.3M45.8 27.8v.4M45.8 32.3v.8M45.8 33.9v.9M45.8 35.6v.8M45.8 37.2v.9"/>
<path d="M45.8 38.9v.8M45.8 27.8l-1.4 1M45.9 27.6l-.1 .2M59.9 24.2v.8M59.9 25.8v.8M59.9 27.4v.9M59.9 29.1v.8M59.9 30.7v.8M59.9 32.4v.8M59.9 34v.8M59.9 35.6v.8M59.9 37.2v.9"/>
<path d="M59.9 38.9v.8M70.9 21.9l3.2 1.9v24.9M74 23.5l.1 .2 .3 .1 .6-.2M74.9 23.6v25M75 23.5l-.1 .1M75.9 21.6l-1 2M75.9 21.6v24.5M75.9 21.5v.1M76.3 21.5v.1M76.3 21.6v24.1M76.3 21.6h-.4M76.3 21.6l.5 .8 .2 1.3"/>
<path d="M45.8 40.5v.8M45.8 42.1v.8M45.8 43.8v.8M45.8 45.4v.8M45.8 47v.9M47.2 54.4l.7 1.2M48.6 56.8l.7 1.3M49.3 56.4h.1M61.4 46.2l.7 1.3M62.8 48.7l.7 1.2M63.5 48.3h.1M67 44.2v.4"/>
<path d="M234.4 74.5h.2M234.6 74.5l-14.1 8.2a4.1 4.1 0 0 0-2.4 5.4l.7-1.5M240.9 74.5l7.1 4.1M241.2 74.5h-.2M241.4 73.5l2.6-.4a14.8 14.8 0 0 0-9.4 1.4M241.5 74.2l-.1-.7a.6 .6 0 0 0-.7 .8l.2 .2M241.5 74.2l-.3 .3M244.6 73.2l-.6-.1 .7 .3 .3 .3M245 73.7l-3.5 .5v.5M245 73.7v3M245.2 73.6l-.2 .1M249.3 78.5l.4-.1 .7-1.6a3.8 3.8 0 0 1-1.6 5l-14.9 8.6 .3 .6"/>
<path d="M249.7 78.3l-.7 .5-.9-.2h.2M250.6 76.5l-.2 .3-.2-.2M251.3 78.8a5 5 0 0 1-2.9 4.1l-.4-.6M217.2 86.9l.2 1.3 .5 .9M218.3 89.1h-.4M218.3 89.1l-.2-1-.2 .8v24.3M218.3 89.1l.9-2v24.9M218.3 89.1v24.4M218.9 86.4l.8-.3 .7 .2-.3 .6-.5-.1-.4 .3-.2-.4-.3-.1zM220.2 82.6l.2 .1M220.4 86.3l7.1 4.1M223.3 92.2l.2 .1"/>
<path d="M223.5 92.3v24.1M223.9 91.8h.6l-.8 .2-.2 .3M227 91.3l.1 .1M227.2 91.2v-.2l-7.1-4.1v25M227.5 90.4a.5 .5 0 0 0-.2 .8M227.5 90.4l.3 .4a.7 .7 0 0 1-.7 .6M228.3 80.8v.4M233.9 90.4a14.8 14.8 0 0 1-9.4 1.4l2.6-.4M234.2 91v.4M234.2 95.5v.8M234.2 97.1v.9M234.2 98.8v.8"/>
<path d="M234.2 91a15.6 15.6 0 0 1-10.7 1.3M239.4 83.8v.4M240.8 84.5v.4M248.4 83.3v-.4l-14.2 8.1M248.4 87.4v.8M248.4 89v.8M248.4 90.6v.9M248.4 92.3v.8M248.4 93.9v.8M248.4 95.5v.9M248.4 97.2v.8M248.4 98.8v.8"/>
<path d="M231.4 116.8l-.7 .4M234.2 100.4v.8M234.2 102.1v.8M234.2 103.7v.8M234.2 105.3v.8M234.2 107v.8M234.2 108.6v.8M234.2 110.2v.9M245.6 108.6l-.8 .4M247 107.8l-.7 .4M248.4 100.4v.9M248.4 102.1v.8"/>
</g>
<!-- layer: Visible -->
<circle cx="239.9" cy="111.9" r=".18" fill="#000"/>
<!-- layer: BORDER -->
<path d="M20 9.9h267v190h-267zM148.5 4.9v10M15 109.9h10M282 109.9h10M148.5 194.9v10" fill="none" stroke="#000" stroke-width=".21"/>
<!-- layer: TITLEBLOCK -->
<path d="M107 152.9h180v47h-180zM131 152.9v10M165 152.9v47M226 152.9v47M107 162.9h180M165 172.9h122M226 189.9h61M236 189.9v10M272 189.9v10" fill="none" stroke="#000" stroke-width=".25"/>
<!-- layer: Hatching -->
<g fill="none" stroke="#000" stroke-width=".21">
<path d="M140.8 91.6l-.6 .6M141.8 99.6l-1.6 1.5M142.3 94.5l-2.1 2.1M143.2 98.1l-1 1M148.3 97.6l-1.1 1M149.2 96.6l-.8 .8M149.8 91.6l-2 1.9M150.2 95.6l-1 1M150.7 99.6l-1 1M152.3 93.6l-1 1M152.7 97.6l-1 1M154.2 91.6l-1 1"/>
<path d="M154.7 95.6l-1 1M155.2 99.6l-1 1M156.7 93.6l-1 1M157.2 97.6l-1 1M158.7 91.6l-1 1M159.2 95.6l-1 1M159.7 99.6l-1 1M161.9 97.3l-1.2 1.3M162.3 92.5l-2.1 2.1M168.7 99.6l-1.5 1.5M170.2 93.6l-2.1 2.1M170.2 98.1l-.7 .7"/>
<path d="M140.9 104.9l-.7 .7M140.9 109.4l-.7 .7M141.2 113.6l-1 1M143.2 102.6l-2 2M143.2 107.1l-1.5 1.5M148.2 106.6l-1 1M148.7 101.6l-1.5 1.5M149.2 105.6l-1 1M149.7 109.6l-1 1M150.2 113.6l-2 2M151.2 103.6l-1 1M151.7 107.6l-1 1"/>
<path d="M152.2 111.6l-1 1M153.2 101.6l-1 1M153.7 105.6l-1 1M154.2 109.6l-1 1M154.7 113.6l-2 2M155.7 103.6l-1 1M156.2 107.6l-1 1M156.7 111.6l-1 1M157.7 101.6l-1 1M158.2 105.6l-1 1M158.7 109.6l-1 1M159.2 113.6l-2 2"/>
<path d="M160.2 103.6l-1 1M160.7 107.6l-1 1M161.2 111.6l-1 1M162.2 115.1l-.5 .5M163.2 100.6l-2 2M163.2 105.1l-1.5 1.5M169.2 103.6l-2 2M170.2 102.6l-.7 .7M170.2 107.1l-1.5 1.5M170.2 111.5l-1 1.1"/>
</g>
<!-- layer: Section Lines -->
<path d="M137.7 51.8h5M167.7 51.8h5" fill="none" stroke="#000" stroke-width=".51"/>
<path d="M142.7 51.8h8.9M154 51.8h2.4M158.8 51.8h8.9" fill="none" stroke="#000" stroke-width=".25"/>
<path d="M140.2 56.8v5M170.2 56.8v5" fill="none" stroke="#000" stroke-width=".21"/>
<path d="M140.2 51.8l.8 5h-1.6zM170.2 51.8l.8 5h-1.6z" fill="#000" stroke="#000" stroke-width=".21"/>
<!-- layer: Leaders -->
<g fill="#000" stroke="#000" stroke-width=".21">
<path d="M45.6 30.3l3.4-1.2 .2 1.1zM62.6 22.3l3.5-.6v1.1zM44.2 50.1l2.7-2.3 .6 1zM61.7 42.9l2.6-2.5 .6 1zM239.3 73.5l1.1 .3-1.4 3.2zM159.8 99.1l3.4 .9-3.5 .3zM229.2 81.4l1.1 .5-2.1 2.8zM231.1 94.1l2.1 2.9-1 .5zM248.6 85.3l.5 3.5h-1.2zM138.7 119.3l3.5-.3-3.2 1.4zM143.9 104.6l3.3 1.3-3.5-.2zM158.7 118.8h3.5l-3.3 1.2z"/>
<path d="M233.2 115.7l3.1 1.7-.7 .9zM250.5 105.8l.1 3.6-1.2-.2zM150.9 124.7l1 3.4-1.1 .2zM158.8 124.2l-.5 3.6-1.1-.4z"/>
</g>
<g fill="none" stroke="#000" stroke-width=".21">
<path d="M95.4 21.7h-3.5l-42.8 7.9M95.4 21.7h-3.5l-44.7 26.6M95.4 21.7h-3.5l-27.3 19.2M104.9 21.7h-16.5l-22.3 .6M248.6 50.9h-3.5l-15.3 30.7M261.5 50.9h-16.4l-5.3 22.7M38.9 94.9h59.3l45.6 10.2M94.7 94.9h3.5l61.5 4.8M232.7 97.2l15 29.6h3.5M248.5 88.8l-.8 38h-3.5h3.5l2.3-17.5M138.8 119.9l-43.6 11.3h-58M158.8 119.4l-63.6 11.8h-3.5"/>
<path d="M236 117.8l11.7 9h16.5M151.3 128.2l1.9 14h16.4M157.7 127.6l-4.5 14.6h-3.5"/>
</g>
<g font-size="7">
<text x="131" y="54.3">A</text>
<text x="174.7" y="54.3">A</text>
<text x="111.1" y="87.6">A-A (1:1)</text>
<text x="166" y="183.4">R2-Coldend Mk0.91</text>
</g>
<g font-size="4.9">
<text x="91.8" y="21">4x M3</text>
<text x="248.4" y="50.2">2x M6</text>
<text x="55.8" y="82.3">2x Hole clearance</text>
<text x="38.5" y="88.2">Must fit 4mm PTFE tubing</text>
<text x="42.2" y="94.2">Tolerance: Ø 4.0 - Ø 4.2</text>
<text x="52.8" y="118.6">2x Hole clearance</text>
<text x="36.9" y="124.6">Must fit Ø6mm heatbreak</text>
<text x="42.6" y="130.5">Tolerance: Ø6.0 - Ø6.1</text>
<text x="251.1" y="126.1">4x M3</text>
<text x="156.5" y="141.5">2x M3</text>
<text x="166" y="161.4">Jan Roetz</text>
<text x="200.5" y="161.4">15.12.2025</text>
<text x="36.8" y="163.3">All threads cut to the</text>
<text x="36.5" y="169.2">bottom of the hole</text>
<text x="276.1" y="198.6">1/1</text>
</g>
<g font-size="2.5">
<text x="108" y="155.7">Dept.</text>
<text x="132" y="155.7">Technical reference</text>
<text x="166" y="155.7">Created by</text>
<text x="227" y="155.7">Approved by</text>
<text x="166" y="165.7">Document type</text>
<text x="227" y="165.7">Document status</text>
<text x="166" y="175.7">Title</text>
<text x="227" y="175.7">DWG No.</text>
<text x="227" y="192.7">Rev.</text>
<text x="237" y="192.7">Date of issue</text>
<text x="273" y="192.7">Sheet</text>
</g>
</svg>
